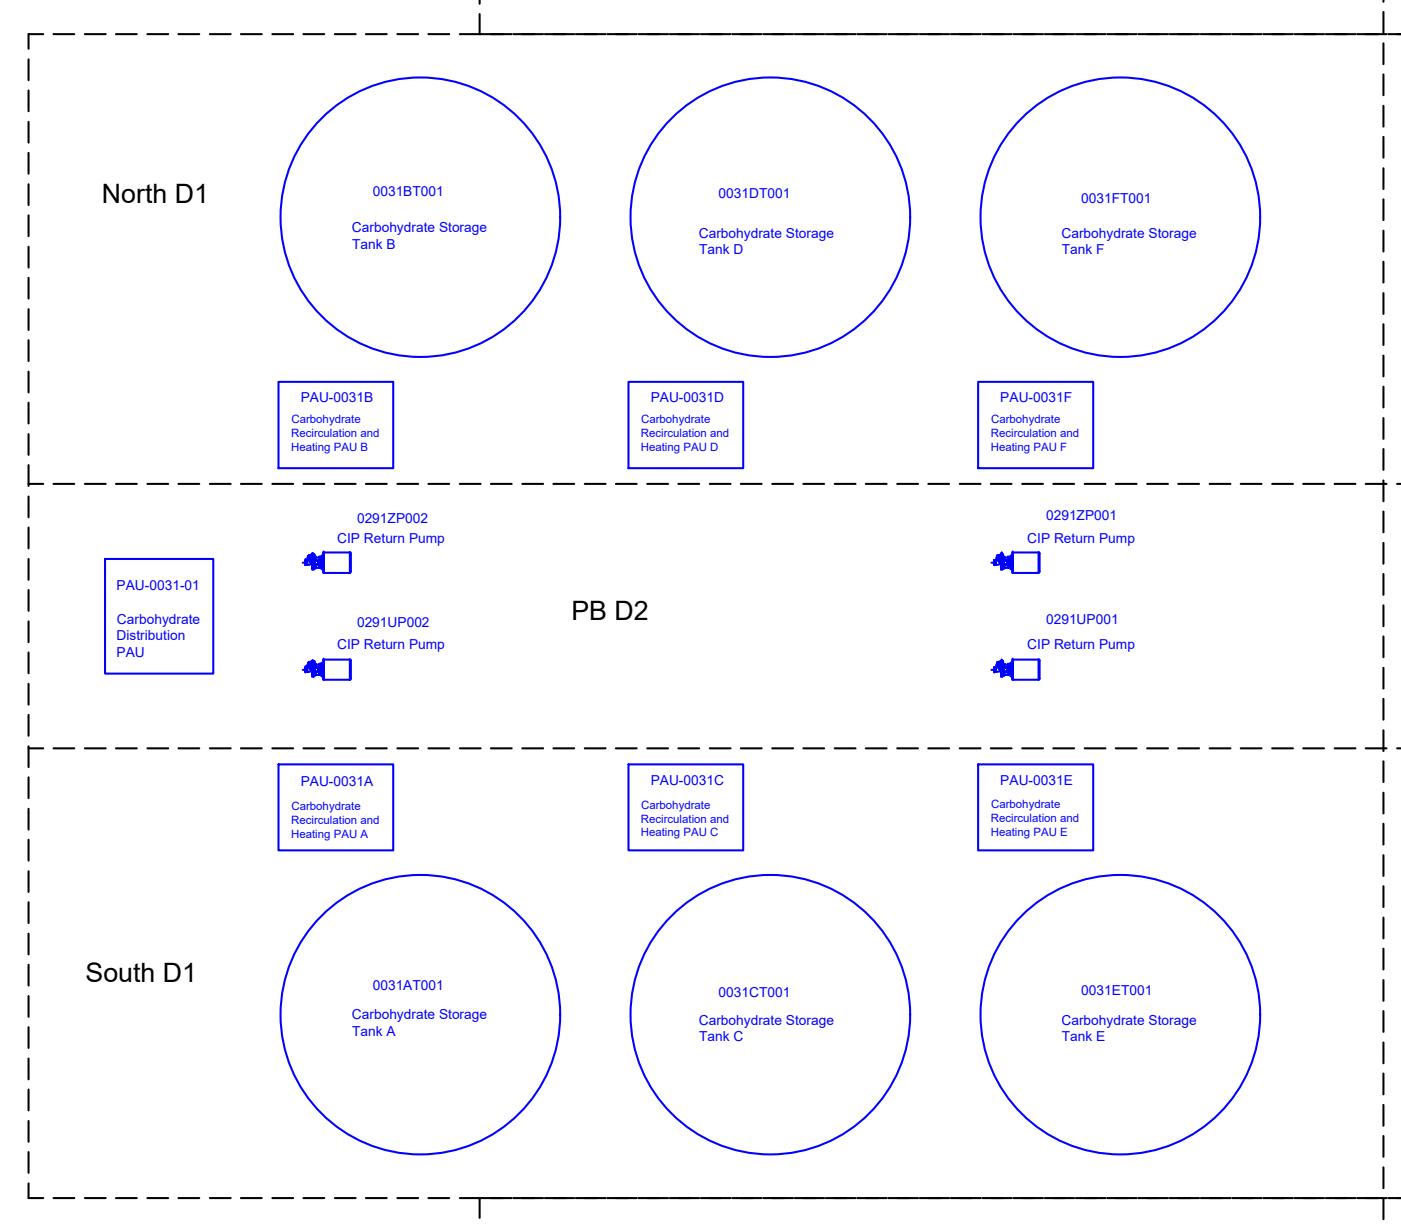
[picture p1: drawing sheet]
<svg xmlns="http://www.w3.org/2000/svg" width="174mm" height="152mm" viewBox="0 0 174 152" stroke-linecap="round" stroke-linejoin="round" font-family="sans-serif">
<!-- layer: Divider -->
<g fill="none" stroke="#000" stroke-width=".25">
<path d="M59.5 -.1v.6M171.5 0v.2M3.5 7.4v2.6M3.5 11.2v2.6M3.5 15.1v2.6M3.5 19v2.6M5.4 4.2h-1.9v1.9M6.6 4.2h2.6M10.5 4.2h2.6M14.4 4.2h2.6M18.3 4.2h2.6M22.1 4.2h2.6"/>
<path d="M26 4.2h2.6M29.9 4.2h2.6M33.8 4.2h2.5M37.6 4.2h2.6M41.5 4.2h2.6M45.4 4.2h2.5M49.3 4.2h2.5M53.1 4.2h2.6M57 4.2h2.6M59.5 1.7v2.5h2.9M60.9 4.2h2.5M63.7 4.2h3.6"/>
<path d="M67.5 4.2h3.7M71.4 4.2h3.7M75.3 4.2h3.6M79.1 4.2h3.7M83 4.2h3.7M86.9 4.2h3.7M90.8 4.2h3.6M94.6 4.2h3.7M98.5 4.2h3.7M102.4 4.2h3.7M106.3 4.2h3.6M110.1 4.2h3.7"/>
<path d="M114 4.2h3.7M117.9 4.2h3.7M121.8 4.2h3.6M125.6 4.2h3.7M129.5 4.2h3.7M133.4 4.2h3.7M137.3 4.2h3.6M141.1 4.2h3.7M145 4.2h3.7M148.9 4.2h3.7M152.8 4.2h3.6M156.6 4.2h3.7"/>
<path d="M160.5 4.2h3.7M164.4 4.2h3.6M168.3 4.2h3.6M171.5 1.5v2.6M171.5 5.4v2.6M171.5 9.2v2.6M171.5 13.1v2.6M171.5 17v2.6M172.1 4.2h1.6M3.5 22.9v2.5M3.5 26.7v2.6M3.5 30.6v2.6"/>
<path d="M3.5 34.5v2.5M3.5 38.4v2.5M171.5 20.9v2.6M171.5 24.7v2.6M171.5 28.6v2.6M171.5 32.5v2.6M171.5 36.4v2.5M3.5 42.2v2.6M3.5 46.1v2.6M3.5 50v2.5M3.5 53.9v2.5M3.5 57.7v2.6"/>
<path d="M171.5 40.2v2.6M171.5 44.1v2.6M171.5 48v2.5M171.5 51.9v2.5M171.5 55.7v2.6M171.5 59.6v2.6M3.5 61.6v2.6M3.5 65.4v2.6M3.5 69.3v2.6M3.5 73.2v2.6M3.5 77.1v2.6M3.5 60h1.9"/>
<path d="M6.6 60h2.6M10.5 60h2.6M14.4 60h2.6M18.3 60h2.6M22.1 60h2.6M26 60h2.6M29.9 60h2.6M33.8 60h2.5M37.6 60h2.6M41.5 60h2.6M45.4 60h2.5M49.3 60h2.5"/>
<path d="M53.1 60h2.6M57 60h2.6M60.9 60h2.5M64.8 60h2.5M68.6 60h2.6M72.5 60h2.6M76.4 60h2.5M80.2 60h2.6M84.1 60h2.6M88 60h2.6M91.8 60h2.6M95.7 60h2.6"/>
<path d="M99.6 60h2.6M103.5 60h2.6M107.3 60h2.6M111.2 60h2.6M115.1 60h2.6M119 60h2.6M122.8 60h2.6M126.7 60h2.6M130.6 60h2.6M134.5 60h2.6M138.3 60h2.6M142.2 60h2.6"/>
<path d="M146.1 60h2.6M150 60h2.6M153.8 60h2.6M157.7 60h2.6M161.6 60h2.6M165.5 60h2.5M169.3 60h2.6M171.5 63.5v2.5M171.5 67.4v2.5M171.5 71.2v2.6M171.5 75.1v2.6M171.5 79v2.5"/>
<path d="M173.2 60h.5M3.5 80.9v2.6M3.5 84.8v2.6M3.5 88.7v2.6M3.5 92.6v2.6M3.5 96.4v2.6M3.5 92.8h1.9M6.6 92.8h2.6M10.5 92.8h2.6M14.4 92.8h2.6M18.3 92.8h2.6M22.1 92.8h2.6"/>
<path d="M26 92.8h2.6M29.9 92.8h2.6M33.8 92.8h2.5M37.6 92.8h2.6M41.5 92.8h2.6M45.4 92.8h2.5M49.3 92.8h2.5M53.1 92.8h2.6M57 92.8h2.6M60.9 92.8h2.5M64.8 92.8h2.5M68.6 92.8h2.6"/>
<path d="M72.5 92.8h2.6M76.4 92.8h2.5M80.2 92.8h2.6M84.1 92.8h2.6M88 92.8h2.6M91.8 92.8h2.6M95.7 92.8h2.6M99.6 92.8h2.6M103.5 92.8h2.6M107.3 92.8h2.6M111.2 92.8h2.6M115.1 92.8h2.6"/>
<path d="M119 92.8h2.6M122.8 92.8h2.6M126.7 92.8h2.6M130.6 92.8h2.6M134.5 92.8h2.6M138.3 92.8h2.6M142.2 92.8h2.6M146.1 92.8h2.6M150 92.8h2.6M153.8 92.8h2.6M157.7 92.8h2.6M161.6 92.8h2.6"/>
<path d="M165.5 92.8h2.5M169.3 92.8h2.6M171.5 82.8v2.6M171.5 86.7v2.6M171.5 90.6v2.6M171.5 94.4v2.6M171.5 98.3v2.6M173.2 92.8h.5M3.5 100.3v2.6M3.5 104.2v2.6M3.5 108.1v2.6M3.5 111.9v2.6"/>
<path d="M3.5 115.8v2.6M3.5 119.7v2.6M171.5 102.2v2.6M171.5 106.1v2.6M171.5 109.9v2.6M171.5 113.8v2.6M171.5 117.7v2.6M3.5 123.6v2.6M3.5 127.4v2.6M3.5 131.3v2.6M3.5 135.2v2.6M3.5 139.1v2.5"/>
<path d="M171.5 121.6v2.6M171.5 125.4v2.6M171.5 129.3v2.6M171.5 133.2v2.6M171.5 137.1v2.6M3.5 142.9v2.6M3.5 146.8v1.8h1.9M6.6 148.6h2.6M10.5 148.6h2.6M14.4 148.6h2.6M18.3 148.6h2.6M22.1 148.6h2.6"/>
<path d="M26 148.6h2.6M29.9 148.6h2.6M33.8 148.6h2.5M37.6 148.6h2.6M41.5 148.6h2.6M45.4 148.6h2.5M49.3 148.6h2.5M53.1 148.6h2.6M57 148.6h2.6M60.9 148.6h2.5M62.4 148.6h-2.9v2.5M63.7 148.6h3.6"/>
<path d="M67.5 148.6h3.7M71.4 148.6h3.7M75.3 148.6h3.6M79.1 148.6h3.7M83 148.6h3.7M86.9 148.6h3.7M90.8 148.6h3.6M94.6 148.6h3.7M98.5 148.6h3.7M102.4 148.6h3.7M106.3 148.6h3.6M110.1 148.6h3.7"/>
<path d="M114 148.6h3.7M117.9 148.6h3.7M121.8 148.6h3.6M125.6 148.6h3.7M129.5 148.6h3.7M133.4 148.6h3.7M137.3 148.6h3.6M141.1 148.6h3.7M145 148.6h3.7M148.9 148.6h3.7M152.8 148.6h3.6M156.6 148.6h3.7"/>
<path d="M160.5 148.6h3.7M164.4 148.6h3.6M168.3 148.6h3.6M171.5 140.9v2.6M171.5 144.8v2.6M171.5 148.7v2.6M172.1 148.6h1.6"/>
</g>
<!-- layer: Equipment -->
<g fill="none" stroke="#00f" stroke-width=".25">
<path d="M34.5 47.4h14.3v10.7h-14.3zM77.9 47.4h14.2v10.7h-14.2zM121.3 47.4h14.2v10.7h-14.2zM13 69.3h13.4v14.3h-13.4zM37.5 69.8h.4M37.9 69.5v.6v-.6M37.9 69.5h.1M37.9 70.1h.1M37.9 69.5l.1 .1M37.9 69.6v.5M37.9 70.1h.2M38 69.6v.5"/>
<path d="M38.1 69.8h.1M38.1 69.5v.6M38.1 70.1h.2M38.1 69.9h.1M38.1 69.7h.1M38.1 69.5l-.1 .1M38.1 69.2l.1 .3M38.1 69.6h.1M38.1 69.4h.1M38.1 69.5h.1M38.2 69.5h-.1M38.2 69l-.1 .2"/>
<path d="M38.2 69h.1M38.3 69h.1M38.3 69h-.1h.2M38.3 69h.2M38.4 69.4h-.2l-.1 .2M38.4 69h.1M38.4 69h-.1M38.4 69h-.2M38.5 69h.1M38.5 69.7l.1 .1v.1M38.5 69.8h.2zM38.5 69.8v-.1h.2v.1"/>
<path d="M38.5 69.7h.2M38.5 69.7h.1M38.5 69.8h.1M38.5 69v.4M38.5 69.2l-.2 .1-.2-.1M38.5 69.6h.1M38.6 69.6h.1M38.6 69.9l.1 .1M38.6 68.9h.1M38.6 69.9h.1M38.6 69.8h.1M38.6 69.9l-.3 .2"/>
<path d="M38.6 68.8h.1M38.7 68.9v1.8h.2l-.1-1.7M38.7 69.3l-.1 .3h-.1v.1M38.7 69.3h.1M38.7 70h.1M38.7 69.9v.1M38.7 69.6h.1M38.7 69.8h.1M38.7 69.7h.1M38.7 69.3l-.5 .3-.1-.1M38.7 68.8h-.1M38.7 68.7v.1"/>
<path d="M38.7 70.5h.1M38.7 69.1h.1M38.7 68.8h.1M38.7 69h.1M38.8 68.7l-.1 .1M38.8 69h.1M38.8 68.6h.1M38.8 68.7l.2 .1M38.8 68.7l.1 .1M38.9 68.9h-.1M38.9 70.5h.1M38.9 69h.1"/>
<path d="M39 68.9h.1M39 68.9l-.1 .1M39 69.1h-.1v1.4M39 70.5h.1M39 69.1v.5M39 70v.5h-.1M39 70.5l.2-.1zM39 69.1h.2zM39.1 69.5h.1M39.1 69.2h.1M39.1 69.1h.1M39.1 69.1l-.1 .5"/>
<path d="M39.1 70.4h.1M39.1 70.5h.1M39.1 69.6h.1M39.1 69.1v.5M39.2 70.4h-.1v-.4v.5M39.2 70.4h.1M39.2 69.2h.1M39.2 70.4l-.1 .1M39.2 69.2l-.1-.1v.1M39.2 69.2h.4M39.2 69.2h-.1M39.4 69.5h-.2l-.1 .1"/>
<path d="M39.6 69.2h.1M39.6 70.4h.1M39.6 69.2v.5M39.6 69.9v.5M39.6 69.9v.3zM39.6 70.2h.1M39.6 69.9h.1M39.6 69.4v.4M39.6 69.8h.1M39.6 70.4v-1.2v1.2h-.4M39.6 69.8h.3M39.6 69.3h.1"/>
<path d="M39.6 69.4h.1M39.6 70.3h.1M39.6 69.4v.1M39.6 69.3h.5M39.6 70.1h.1M39.6 69.9h.3v.2h-.3M39.6 69.5h.1M39.6 69.5h.3v.3h-.3M39.6 69.8v.1M39.6 69.5v.3M39.6 69.9v.2M39.6 69.4h.3"/>
<path d="M39.6 70.1h.3M39.6 70.1v.1M39.9 70.2h.1M39.9 69.4h.1M39.9 70.1h.1M39.9 69.9h.1M39.9 69.8h.1M39.9 69.3h-.3v.1M39.9 70.2h-.3h.3M39.9 69.3h.1M39.9 69.4v.4M39.9 69.8v.4"/>
<path d="M39.9 70.3h.1M39.9 70.2h.2M39.9 70.4h.2zM39.9 70.5h.1M39.9 69.1h.2zM39.9 69h.1M39.9 69.3v.9M39.9 69.8v.1M39.9 70.6h.2M40 70.6h.1M40 69h.1M40 69.1h.1"/>
<path d="M40 70.4v.1M40.1 70.1h.1M40.1 70.2v.1M40.1 70.2h.1M40.1 70.1v.1M40.1 69.4v.7M40.1 69.4h.1M40.1 69.3v.1M40.1 70.3h.1M40.1 68.5h3.3v2.6h-3.3v-2.6v2.5M40.1 68.5h.1M40.1 71h.1"/>
<path d="M40.1 69h-.2h.1M43.4 68.5l.1 .1v2.3M43.5 70.9l-.1 .1M122.9 69.8h.4M123.3 69.5v.6h.2M123.3 69.5v.1h.2M123.3 69.5v.6M123.5 69.8h.1M123.5 69.5v.6M123.5 70.1h.1M123.5 69.9h.1M123.5 69.7h.1"/>
<path d="M123.5 69.5h.1M123.6 69.2v.3M123.6 69.6h.1M123.6 69.5h.1M123.6 69.4h.1M123.6 69v.2M123.6 69h.1M123.7 69h.1M123.7 69h-.1h.3M123.7 69h-.1M123.8 69h.1M123.8 69.4h-.2v.2"/>
<path d="M123.9 69h-.1M123.9 69h.1M123.9 69h-.3M123.9 69.7l.2 .2M123.9 69.7h.2M123.9 69.7h.1M123.9 69v.4M123.9 69.2l-.2 .1-.1-.1M123.9 69.8h.1M123.9 69.8h.2zM123.9 69.8v-.1h.2v.1M123.9 69.6h.1"/>
<path d="M124 69.6h.1M124 68.8h.1M124 69.8h.1M124 69.9l.1 .1M124 68.9h.1v1.8h.2l-.1-1.7M124.1 69.3v.3h-.2v.1M124.1 69.3h.1M124.1 69.9h.1M124.1 69.9v.1M124.1 69.6h.1M124.1 69.8h.1M124.1 70h.1"/>
<path d="M124.1 69.7h.1M124.1 69.3l-.5 .3-.1-.1M124.1 69.9l-.2 .1-.4 .1M124.1 68.9h.1M124.1 70.5h.1M124.1 69.1h.1M124.1 68.7v.1M124.1 68.8h-.1M124.1 69h.1M124.2 68.6h.1M124.2 69h.1M124.2 68.7h.1"/>
<path d="M124.2 68.8h.2M124.2 68.7v.1M124.2 68.7l.1 .1M124.3 70.5h.1M124.3 69h.1M124.3 68.9h-.1M124.4 68.9h.1M124.4 68.9l-.1 .1M124.4 69.1h.2M124.4 69.1v.5M124.4 69.1h-.1v1.4M124.4 70.5h.1"/>
<path d="M124.4 70v.5h-.1M124.4 69.1l.1 .1M124.5 69.5h.1M124.5 69.2h.1M124.5 70v.4h.1M124.5 70.4h.1M124.5 70.5h.1M124.5 69.6h.1M124.5 69.2v.4M124.5 70.4v.1M124.5 70.4h-.1M124.6 70.4h.1"/>
<path d="M124.6 69.2h.1M124.6 70.4l-.1 .1M124.6 69.2l-.1-.1v.1M124.6 69.2h.4M124.6 69.2h-.1M124.7 69.5h-.1l-.1 .1M125 69.2h.1M125 70.4h.1M125 69.2v.5M125 69.9v.5M125 69.9v.3zM125 70.2h.1"/>
<path d="M125 69.9h.1M125 69.8h.1M125 70.4v-1.2v1.2h-.4M125 69.8h.3M125 69.3h.5M125 69.4h.1M125 69.9v.2M125 69.4v.4M125 69.5l.1 .3zM125 69.4h.3M125 69.3h.1M125 70.1h.1"/>
<path d="M125 70.3h.1M125.1 69.8l.2 .1v.2h-.2M125.1 69.4l.2 .1v.3h-.2M125.1 69.8h.1M125.1 70.1h.1M125.3 70.2h.1M125.3 69.4h.1M125.3 69.9v.3M125.3 69.8h.1M125.3 69.9h.1M125.3 70.2h-.3h.3M125.3 70.1h.1"/>
<path d="M125.3 70.1l-.3 .1M125.3 69.8v.1M125.3 70.1v.1M125.3 69.4v.4M125.3 69.3h.1M125.3 69.3h-.3v.1M125.3 70.3h.1M125.3 70.2h.2M125.3 69.3v.9M125.4 70.4h.1zM125.4 70.5h.1M125.4 69.1h.1z"/>
<path d="M125.4 69h.1M125.4 70.6h.1M125.4 69.1h.1M125.4 70.4v.1M125.5 70.1v.1M125.5 70.1h.1M125.5 70.2v.1M125.5 70.2h.1M125.5 70.3h.1M125.5 69.5v.6M125.5 69.4v.1M125.5 69.4h.1"/>
<path d="M125.5 69.3v.1M125.5 68.5h3.3v2.6h-3.3v-2.6v2.5M125.5 68.5h.1M125.5 71h.1M125.5 69h-.1M128.7 68.5l.2 .1v2.3M128.9 70.9l-.2 .1M34.5 94.8h14.3v10.7h-14.3zM37.5 83.1h.4M37.9 82.8v.6v-.6M37.9 82.8h.1M37.9 83.4h.1"/>
<path d="M37.9 82.8h.1v.6M37.9 82.8v.6M37.9 83.4h.2M38.1 83.1h.1M38.1 82.8v.6M38.1 83h.1M38.1 82.8h-.1M38.1 82.7h.1M38.1 82.8h.1M38.1 82.7l.1 .1M38.2 82.8h.1M38.2 82.3l-.1 .4"/>
<path d="M38.2 82.3h.1M38.3 82.3h.1M38.3 82.3h-.1h.2M38.3 83.3l-.2 .1M38.3 82.2v.1l.1-.1M38.3 82.2h.1M38.4 82.7h-.2l-.1 .1M38.4 82.3h.1M38.4 82.3h-.2M38.5 82.3h-.1M38.5 82.3h.1M38.5 83l.1 .2"/>
<path d="M38.5 83h.1M38.5 83h.2zM38.5 83h.2M38.5 82.3v.3M38.5 82.5l-.2 .1-.2-.1M38.5 83.1h.1M38.5 82.9h.1M38.6 82.9h.1M38.6 83.2l.1 .1M38.6 82.2h.1M38.6 82.1h.1M38.6 83.1h.1"/>
<path d="M38.6 83.2l-.3 .1M38.6 83.2h.1M38.7 82.6l-.1 .3h-.1v.1M38.7 82.6h.1M38.7 83.2h.1M38.7 82.9h.1M38.7 83.1h.1M38.7 83.3h.1M38.7 83h.1M38.7 82.6l-.6 .2M38.7 83.2v.1M38.7 82l-.1 .1"/>
<path d="M38.7 82.4h.1M38.7 83.8h.1M38.7 82h.1M38.7 82.2v1.7h.2v-1.6h-.1M38.7 82.2l.1 .1M38.7 82v.1M38.7 82.3h.1M38.8 82h-.1M38.8 81.9h.1M38.8 82.3h.1M38.8 82l.2 .1M38.8 82l.1 .1"/>
<path d="M38.8 82.2v.1M38.9 82.2h-.1M38.9 83.8h.1M38.9 82.3h.1M38.9 82.2v.1M38.9 82.2h.1M39 82.1h.1M39 82.4v.5l.1-.5M39 82.4h-.1v1.4h.1M39 83.8h.1M39 83.3v.5M39 82.4h.2z"/>
<path d="M39.1 82.8h.1M39.1 82.5h.1M39.1 82.4h.1M39.1 83.7h.1M39.1 83.8h.1M39.1 82.4v.4M39.2 83.7h-.2M39.2 83.7l-.2 .1M39.2 83.7h-.1v-.4v.5M39.2 83.7h.1M39.2 82.5h.1M39.2 83.7l-.1 .1"/>
<path d="M39.2 82.5l-.1-.1v.1M39.2 82.5h.4M39.2 82.5h-.1M39.4 82.8h-.3M39.6 82.5h.1M39.6 83.7h.1M39.6 82.5v.5M39.6 83.2v.5M39.6 83.1v.4zM39.6 83.5h.1M39.6 83.1h.1M39.6 82.7v.4"/>
<path d="M39.6 83.7v-1.2v1.2h-.4M39.6 83.1h.3M39.6 82.7h.1M39.6 82.6h.1M39.6 83.6h.1M39.6 82.7h.3M39.6 82.6h.5M39.6 83.4h.1M39.6 83.1h.3v.3h-.3M39.6 82.7v.4zM39.6 82.7l.3 .1v.3h-.3M39.6 83.1v.3"/>
<path d="M39.6 83.4h.3M39.6 83.4v.1M39.9 83.5h.1M39.9 82.6h.1M39.9 83.4h.1M39.9 83.1h.1M39.9 82.6l-.3 .1M39.9 82.7h.1M39.9 83.5h-.3h.3M39.9 82.6v.5M39.9 83.1v.4M39.9 83.1h-.3h.3"/>
<path d="M39.9 83.6h.1M39.9 83.5h.2M39.9 83.7h.2zM39.9 83.8h.1M39.9 82.4h.2zM39.9 82.3h.1M39.9 82.6v.9M40 83.9h-.1h.2M40 83.7h.1M40 82.3h.1M40 82.4h.1M40.1 83.4h.1"/>
<path d="M40.1 83.5h.1M40.1 83.4v.1M40.1 82.7v.7M40.1 82.7h.1M40.1 82.6v.1M40.1 83.6h.1M40.1 81.8v2.5v-2.5M40.1 81.8h.1M40.1 84.3h.1M40.1 81.8h3.3v2.5M40.1 82.3h-.2h.1M40.1 84.3h3.3"/>
<path d="M43.4 81.8l.1 .1v2.3M43.5 84.2l-.1 .1M77.9 94.8h14.2v10.7h-14.2zM121.3 94.8h14.2v10.7h-14.2zM122.9 83.1h.4M123.3 82.8v.6h.2M123.3 82.8h.2M123.3 82.8v.6M123.5 83.1h.1M123.5 82.8v.6M123.5 83.4h.1M123.5 83h.1"/>
<path d="M123.5 82.8h.1M123.6 82.7h.2M123.6 82.8v-.1v.1M123.6 82.8h.1M123.6 82.7h.1M123.6 82.3v.4M123.6 82.3h.1M123.7 82.3h.1M123.7 82.2v.1M123.8 82.3h.1M123.8 82.2h.1M123.8 82.2v.1"/>
<path d="M123.9 82.3h-.3M123.9 82.3h-.1M123.9 82.3h.1M123.9 83l.2 .2M123.9 83h.1M123.9 83h.2zM123.9 83h.2M123.9 82.3v.3M123.9 82.5l-.2 .1-.1-.1M123.9 83.1h.1M123.9 82.9h.1M124 82.9h.1"/>
<path d="M124 82.1h.1M124 83.1h.1M124 83.2l.1 .1M124 82.2h.1v.1M124.1 82.6v.3h-.2v.1M124.1 82.6h.1M124.1 83.2v.1M124.1 82.9h.1M124.1 83.1h.1M124.1 83.3h.1M124.1 83h.1M124.1 82.6l-.6 .2"/>
<path d="M124.1 83.2l-.2 .1-.4 .1M124.1 83.2h.1M124.1 82.4h.1M124.1 83.8h.1M124.1 82v.1M124.1 82h.1M124.2 81.9h.1M124.2 82.3h.1M124.2 82h.1M124.2 82l.1 .1M124.3 83.8h.1M124.3 82.3h.1"/>
<path d="M124.3 82.1h.1M124.3 82.2v.1M124.4 82.1h.1M124.4 82.2h-.2l.1 1.7h-.2v-1.7M124.4 82.4h.2M124.4 82.4v.5zM124.4 82.4h-.1v1.4h.2M124.4 83.8h.1M124.4 83.3v.5M124.4 82.4l.1 .1M124.5 82.8h.1M124.5 82.5h.1"/>
<path d="M124.5 83.3v.4h.1M124.5 83.7h.1M124.5 83.8h.1M124.5 82.5v.3M124.5 83.7v.1M124.5 83.7h-.1M124.6 83.7h.1M124.6 82.5h.1M124.6 83.7l-.1 .1M124.6 82.5l-.1-.1v.1M124.6 82.5h.4M124.6 82.5h-.1"/>
<path d="M124.6 83.7h-.1M124.7 82.8h-.2M125 82.5h.1M125 83.7h.1M125 82.5v.5M125 83.2v.5M125 83.1v.4zM125 83.5h.1M125 83.1h.1M125 83.7v-1.2v1.2h-.4M125 83.1h.3M125 82.6h.5"/>
<path d="M125 83.1v.3M125 82.7v.4M125 82.7l.1 .4zM125 82.7h.1M125 82.7h.3M125 82.6h.1M125 83.4h.1M125 83.6h.1M125.1 83.1h.2v.3h-.2M125.1 82.7l.2 .1v.3h-.2M125.1 83.1h.1M125.1 83.4h.1"/>
<path d="M125.3 83.5h.1M125.3 82.6h.1M125.3 83.1v.4M125.3 83.1h.1M125.3 82.6l-.3 .1M125.3 82.7h.1M125.3 83.5h-.3h.3M125.3 83.4h.1M125.3 83.4l-.3 .1M125.3 82.6v.1M125.3 83.4v.1M125.3 82.6v.5"/>
<path d="M125.3 83.1h-.3h.3M125.3 83.6h.1M125.3 83.5h.2M125.3 82.6v.9M125.4 83.7h.1zM125.4 83.8h.1M125.4 82.4h.1zM125.4 82.3h.1M125.4 83.9h.1M125.4 83.7h.1M125.4 82.4h.1M125.5 83.4v.1"/>
<path d="M125.5 83.4h.1M125.5 83.5h.1M125.5 83.6h.1M125.5 82.8v.6M125.5 82.7v.1M125.5 82.7h.1M125.5 82.6v.1M125.5 81.8v2.5v-2.5M125.5 81.8h.1M125.5 84.3h.1M125.5 82.3h-.1M125.5 81.8h3.3v2.5"/>
<path d="M125.5 84.3h3.3M128.7 81.8l.2 .1v2.3M128.9 84.2l-.2 .1"/>
<circle cx="52.1" cy="26.9" r="17.3"/>
<circle cx="95.5" cy="26.9" r="17.3"/>
<circle cx="138.9" cy="26.9" r="17.3"/>
<circle cx="39.2" cy="69.8" r=".23"/>
<circle cx="39.2" cy="69.8" r=".32"/>
<circle cx="39.9" cy="69" r=".11"/>
<circle cx="39.9" cy="70.5" r=".11"/>
<circle cx="39.9" cy="70.5" r=".06"/>
<circle cx="39.9" cy="69" r=".06"/>
<circle cx="124.6" cy="69.8" r=".23"/>
<circle cx="124.6" cy="69.8" r=".32"/>
<circle cx="125.4" cy="69" r=".11"/>
<circle cx="125.4" cy="70.5" r=".11"/>
<circle cx="125.4" cy="70.5" r=".06"/>
<circle cx="125.4" cy="69" r=".06"/>
<circle cx="39.2" cy="83.1" r=".23"/>
<circle cx="39.2" cy="83.1" r=".32"/>
<circle cx="39.9" cy="82.3" r=".11"/>
<circle cx="39.9" cy="83.8" r=".11"/>
<circle cx="39.9" cy="83.8" r=".06"/>
<circle cx="39.9" cy="82.3" r=".06"/>
<circle cx="124.6" cy="83.1" r=".23"/>
<circle cx="124.6" cy="83.1" r=".32"/>
<circle cx="125.4" cy="82.3" r=".11"/>
<circle cx="125.4" cy="83.8" r=".11"/>
<circle cx="125.4" cy="83.8" r=".06"/>
<circle cx="125.4" cy="82.3" r=".06"/>
<circle cx="52.1" cy="125.9" r="17.3"/>
<circle cx="95.5" cy="125.9" r="17.3"/>
<circle cx="138.9" cy="125.9" r="17.3"/>
</g>
<g font-size="3.3">
<text x="12.6" y="25.2">North D1</text>
<text x="70.8" y="76.9">PB D2</text>
<text x="10.6" y="121.9">South D1</text>
</g>
<g font-size="1.7" fill="#00f">
<text x="43.6" y="28.8">Carbohydrate Storage</text>
<text x="46.2" y="24.3">0031BT001</text>
<text x="86.6" y="29.5">Carbohydrate Storage</text>
<text x="89.1" y="24.5">0031DT001</text>
<text x="131.6" y="29.5">Carbohydrate Storage</text>
<text x="134.1" y="25.2">0031FT001</text>
<text x="43.7" y="30.9">Tank B</text>
<text x="86.7" y="31.5">Tank D</text>
<text x="131.6" y="31.5">Tank F</text>
<text x="37.3" y="49.8">PAU-0031B</text>
<text x="80.7" y="49.8">PAU-0031D</text>
<text x="124" y="49.8">PAU-0031F</text>
<text x="44.3" y="64.9">0291ZP002</text>
<text x="129.7" y="64.5">0291ZP001</text>
<text x="41.8" y="67.3">CIP Return Pump</text>
<text x="127.4" y="67.3">CIP Return Pump</text>
<text x="14.5" y="73.2">PAU-0031-01</text>
<text x="14.5" y="77.4">Carbohydrate</text>
<text x="44.3" y="77.8">0291UP002</text>
<text x="129.7" y="77.4">0291UP001</text>
<text x="14.5" y="79.4">Distribution</text>
<text x="14.5" y="81.5">PAU</text>
<text x="41.8" y="80.6">CIP Return Pump</text>
<text x="127.4" y="80.6">CIP Return Pump</text>
<text x="37.3" y="97.5">PAU-0031A</text>
<text x="80.7" y="97.4">PAU-0031C</text>
<text x="124" y="97.4">PAU-0031E</text>
<text x="46.2" y="122.9">0031AT001</text>
<text x="89.1" y="123.7">0031CT001</text>
<text x="134.1" y="123.4">0031ET001</text>
<text x="43.6" y="126.4">Carbohydrate Storage</text>
<text x="43.7" y="128.5">Tank A</text>
<text x="86.6" y="127.1">Carbohydrate Storage</text>
<text x="86.7" y="129.2">Tank C</text>
<text x="131.6" y="127.1">Carbohydrate Storage</text>
<text x="131.6" y="129.2">Tank E</text>
</g>
<g font-size="1.4" fill="#00f">
<text x="36.1" y="52.5">Carbohydrate</text>
<text x="79.5" y="52.5">Carbohydrate</text>
<text x="122.9" y="52.5">Carbohydrate</text>
<text x="36.1" y="54.2">Recirculation and</text>
<text x="36.1" y="55.9">Heating PAU B</text>
<text x="79.4" y="54.2">Recirculation and</text>
<text x="79.4" y="55.9">Heating PAU D</text>
<text x="122.8" y="54.2">Recirculation and</text>
<text x="122.8" y="55.9">Heating PAU F</text>
<text x="36.1" y="100.5">Carbohydrate</text>
<text x="79.5" y="100.4">Carbohydrate</text>
<text x="122.8" y="102">Recirculation and</text>
<text x="122.9" y="100.3">Carbohydrate</text>
<text x="36.1" y="102.2">Recirculation and</text>
<text x="36.1" y="103.9">Heating PAU A</text>
<text x="79.4" y="102.1">Recirculation and</text>
<text x="79.4" y="103.8">Heating PAU C</text>
<text x="122.8" y="103.7">Heating PAU E</text>
</g>
</svg>
